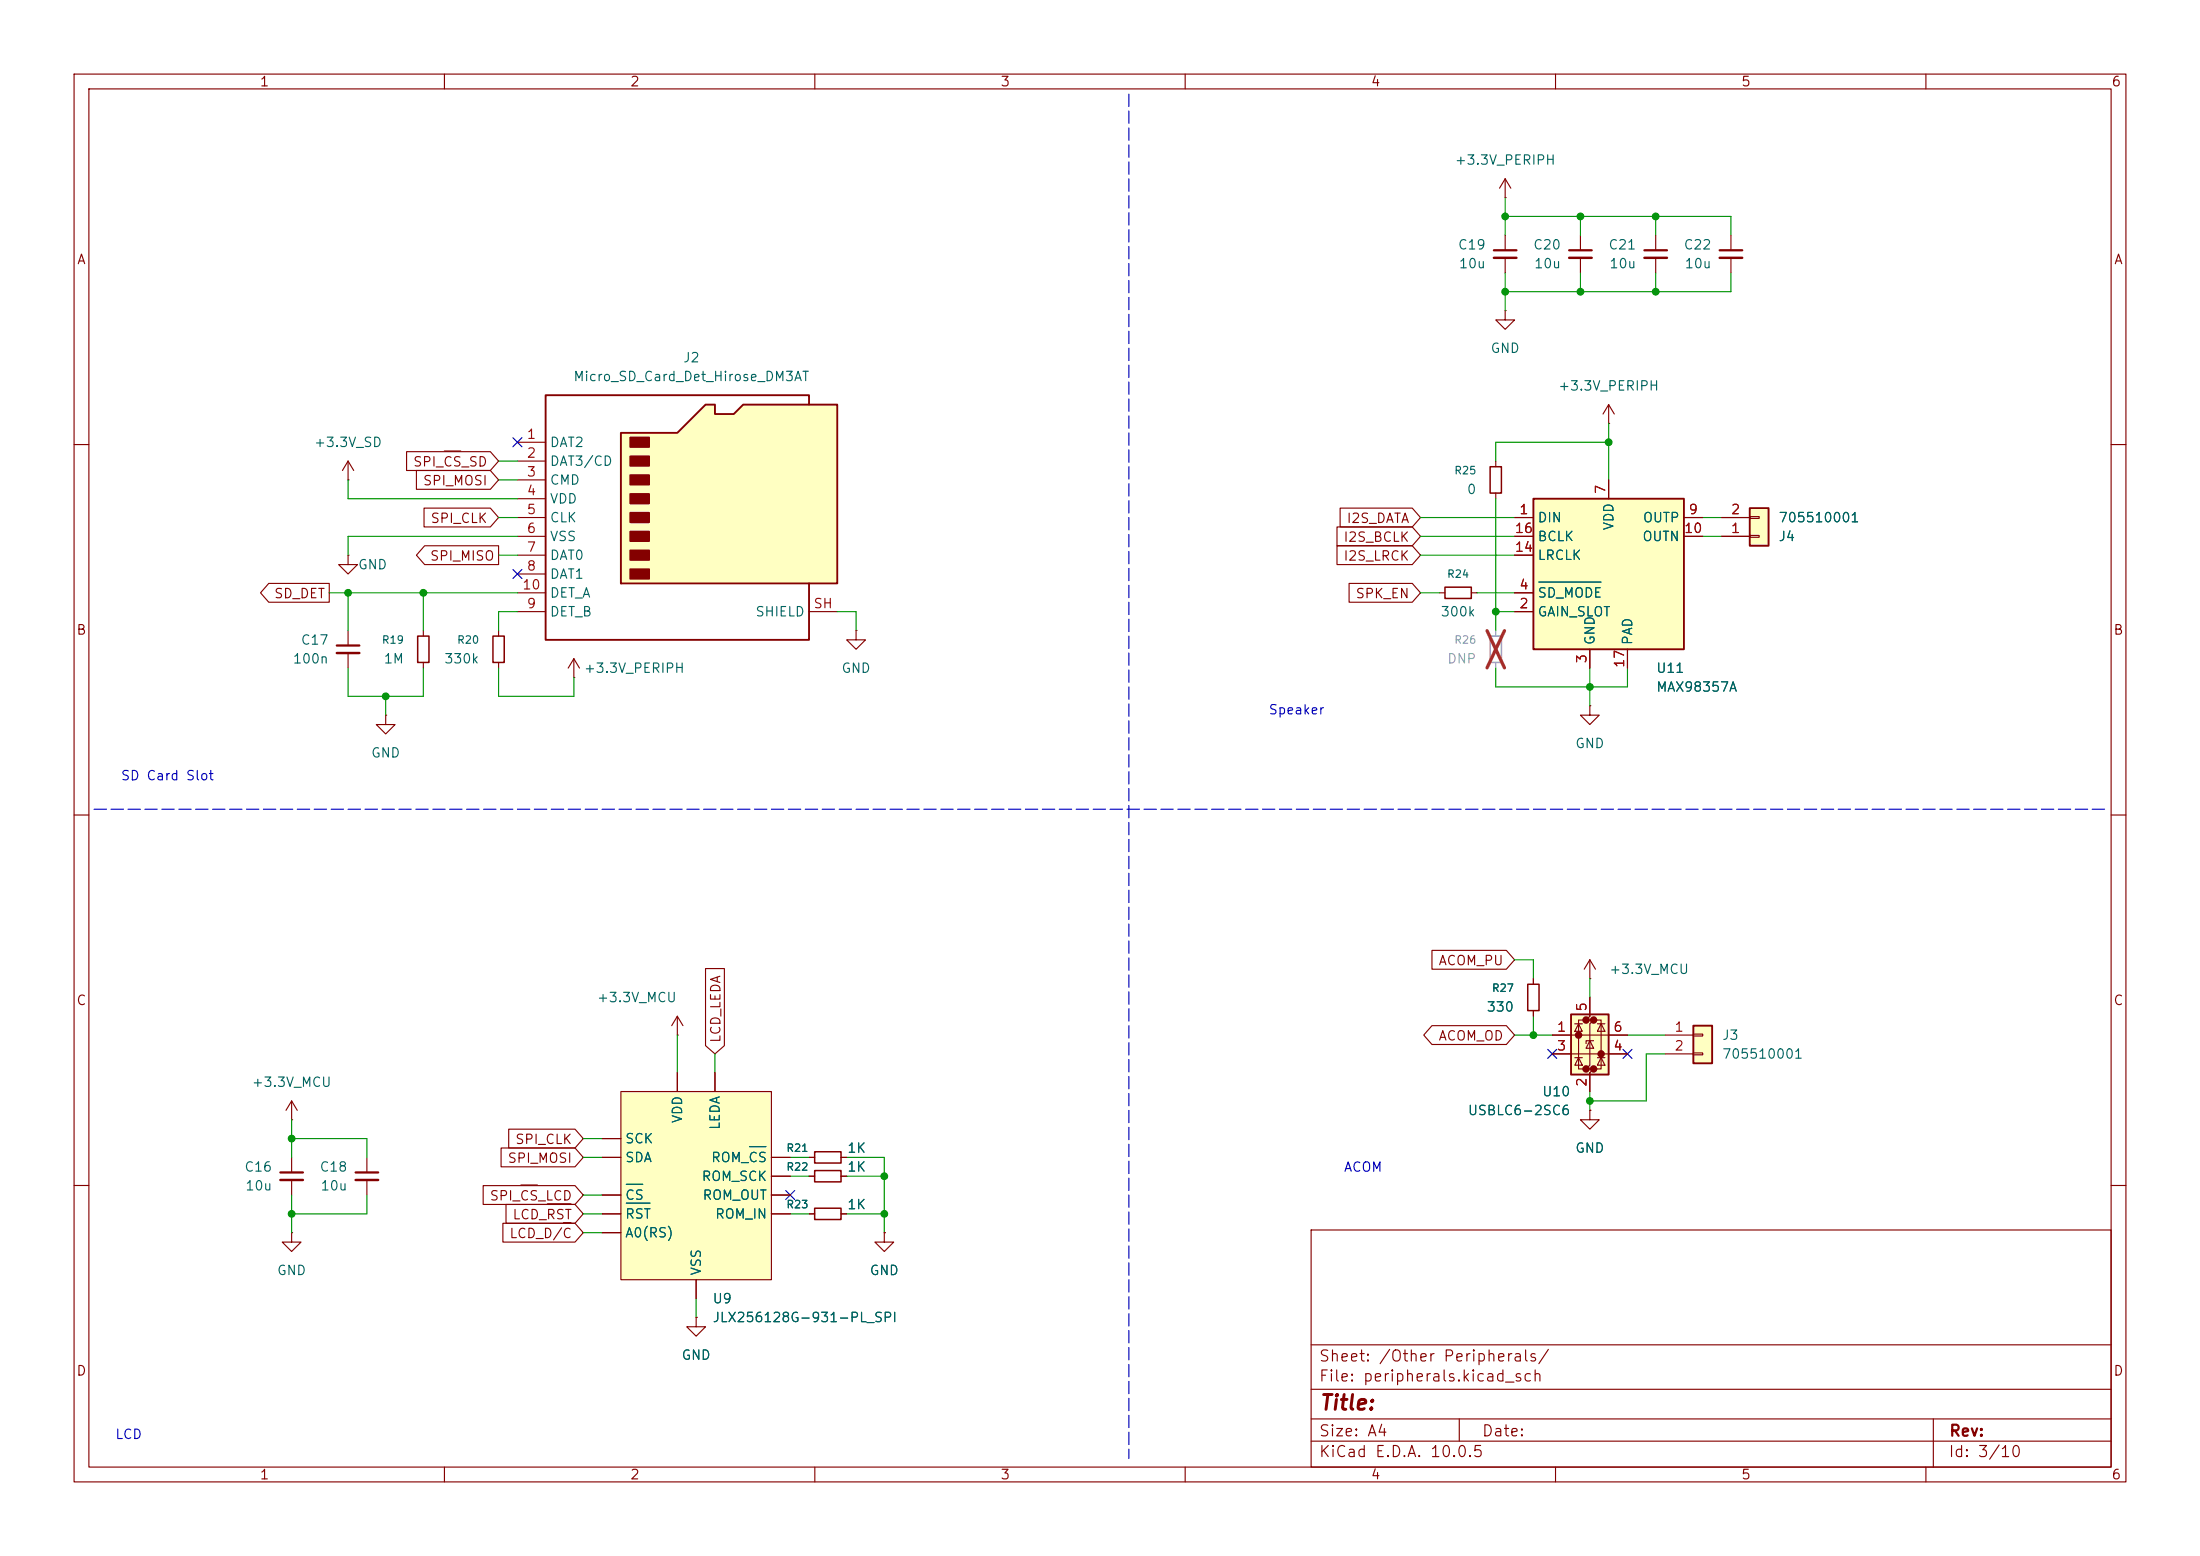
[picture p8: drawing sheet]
<svg xmlns="http://www.w3.org/2000/svg" width="297mm" height="210mm" viewBox="0 0 297 210" stroke-linecap="round" stroke-linejoin="round" font-family="sans-serif">
<g fill="none" stroke="#840000" stroke-width=".15">
<path d="M10 10h277v190h-277zM12 12h273v186h-273zM60 10v2M110 10v2M160 10v2M210 10v2M260 10v2M10 60h2M285 60h2M10 110h2M285 110h2M10 160h2"/>
<path d="M177 166h108v32h-108zM285 160h2M60 198v2M110 198v2M160 198v2M177 194.5h108M177 191.5h108M177 187.5h108M177 181.5h108M197 191.5v3M210 198v2M260 198v2"/>
<path d="M261 191.5v6.5"/>
</g>
<path d="M228.6 138.4h2.5v5.1h-2.5z" fill="#ffffc2"/>
<path d="M228.6 138.4h2.5v5.1h-2.5z" fill="none" stroke="#840000" stroke-width=".25"/>
<g fill="none" stroke="#840000" stroke-width=".15">
<path d="M203.2 26.7h.1M203.2 24.1l-.8 1.3M203.2 24.1l.8 1.3M203.2 24.1v2.6M203.2 31.8v2M203.2 34.8v2M203.2 41.9v1.3h1.3l-1.3 1.3-1.3-1.3h1.3M203.2 41.9h.1M47 74.9v1.3h1.3l-1.3 1.3-1.3-1.3h1.3M47 74.9h.1M47 64.8h.1M47 62.2l-.8 1.3"/>
<path d="M47 62.2l.8 1.3M47 62.2v2.6M201.9 62.2v.8M201.9 66.5v.8M67.3 85.1v.8M67.3 89.4v.8M77.5 91.4h.1M77.5 88.9l-.8 1.3M77.5 88.9l.7 1.3M77.5 88.9v2.5M115.6 85.1v1.3h1.2l-1.2 1.2-1.3-1.2h1.3M115.6 85.1h.1"/>
<path d="M194.3 80h.8M198.6 80h.8M214.6 95.3v1.2h1.3l-1.3 1.3-1.2-1.3h1.2M214.6 95.3h.1M91.4 139.7h.1M91.4 137.2l-.7 1.2M91.4 137.2l.8 1.2M91.4 137.2v2.5M214.6 132.1h.1M214.6 129.5l-.7 1.3M214.6 129.5l.8 1.3M214.6 129.5v2.6"/>
<path d="M224.8 139.7h3.8M228.6 139.6h1.3v.2h-1.3zM224.8 142.2h3.8M228.6 142.1h1.3v.3h-1.3zM94 177.8v1.3h1.2l-1.2 1.2-1.3-1.2h1.3M94 177.8h.1"/>
</g>
<path d="M195.1 79.2h3.5v1.6h-3.5zM201.2 63h1.5v3.5h-1.5zM66.5 85.9h1.6v3.5h-1.6z" fill="none" stroke="#840000" stroke-width=".2"/>
<path d="M201.2 85.9h1.5v3.5h-1.5z" fill="none" stroke="#a1a1a1" stroke-width=".2"/>
<path d="M201.9 85.1v.8M201.9 89.4v.8" fill="none" stroke="#a1a1a1" stroke-width=".15"/>
<path d="M200.8 85.1l2.3 5M203.1 85.1l-2.3 5" fill="none" stroke="#e12e31" stroke-width=".46"/>
<path d="M201.7 33.8h3" fill="none" stroke="#840000" stroke-width=".3"/>
<path d="M201.7 34.8h3" fill="none" stroke="#840000" stroke-width=".33"/>
<path d="M83.8 58.4h7.6l3.8-3.8h1.3v1.3h2.6l1.2-1.3h12.7v24.1h-29.2z" fill="#ffffc2"/>
<path d="M83.8 58.4h7.6l3.8-3.8h1.3v1.3h2.6l1.2-1.3h12.7v24.1h-29.2zM109.2 54.6v-1.3h-35.5v33.1h35.5v-7.7" fill="none" stroke="#840000" stroke-width=".25"/>
<g fill="#840000" stroke="#840000" stroke-width=".25">
<path d="M85.1 59.1h2.5v1.2h-2.5z"/>
<path d="M85.1 61.6h2.5v1.3h-2.5z"/>
<path d="M85.1 64.1h2.5v1.3h-2.5z"/>
<path d="M85.1 66.7h2.5v1.2h-2.5z"/>
<path d="M85.1 69.2h2.5v1.3h-2.5z"/>
<path d="M85.1 71.8h2.5v1.2h-2.5z"/>
<path d="M85.1 74.3h2.5v1.3h-2.5z"/>
<path d="M85.1 76.8h2.5v1.3h-2.5z"/>
</g>
<path d="M69.8 59.7h3.9M69.8 62.2h3.9M69.8 64.8h3.9M69.8 67.3h3.9M69.8 69.9h3.9M69.8 72.4h3.9M69.8 74.9h3.9M69.8 77.5h3.9M69.8 82.6h3.9M69.8 80h3.9M109.2 82.6h3.8" fill="none" stroke="#840000" stroke-width=".15"/>
<path d="M83.8 147.3h20.3v25.4h-20.3z" fill="#ffffc2"/>
<g fill="none" stroke="#840000" stroke-width=".15">
<path d="M217.2 57.2h.1M217.2 54.6l-.8 1.3M217.2 54.6l.7 1.3M217.2 54.6v2.6M81.3 153.7h2.5M81.3 156.2h2.5M83.8 147.3h20.3v25.4h-20.3zM91.4 144.8v2.5M96.5 144.8v2.5M104.1 158.8h2.6M104.1 156.2h2.6M109.2 158.8h.8"/>
<path d="M109.2 156.2h.8M113.5 158.8h.8M113.5 156.2h.8M81.3 163.8h2.5M81.3 161.3h2.5M81.3 166.4h2.5M94 172.7v2.6M104.1 163.8h2.6M104.1 161.3h2.6M109.2 163.8h.8M113.5 163.8h.8M119.4 166.4v1.2h1.2l-1.2 1.3-1.3-1.3h1.3"/>
<path d="M119.4 166.4h.1"/>
</g>
<path d="M84.6 159.8h2.2M101.2 154.8h2.2M84.6 162.4h3.1" fill="none" stroke="#006464" stroke-width=".15"/>
<path d="M110 155.4h3.5v1.6h-3.5zM110 158h3.5v1.5h-3.5zM110 163.1h3.5v1.5h-3.5z" fill="none" stroke="#840000" stroke-width=".2"/>
<path d="M236.2 68.6h2.6v5.1h-2.6z" fill="#ffffc2"/>
<path d="M236.2 68.6h2.6v5.1h-2.6z" fill="none" stroke="#840000" stroke-width=".25"/>
<path d="M232.4 72.4h3.8M232.4 69.9h3.8M236.2 72.3h1.3v.2h-1.3zM236.2 69.7h1.3v.3h-1.3z" fill="none" stroke="#840000" stroke-width=".15"/>
<path d="M207 67.3h20.3v20.3h-20.3z" fill="#ffffc2"/>
<path d="M207 67.3h20.3v20.3h-20.3z" fill="none" stroke="#840000" stroke-width=".25"/>
<g fill="none" stroke="#840000" stroke-width=".15">
<path d="M213.4 31.8v2M213.4 34.8v2M223.5 31.8v2M223.5 34.8v2M233.7 31.8v2M233.7 34.8v2M204.5 69.9h2.5M204.5 72.4h2.5M204.5 74.9h2.5M217.2 64.8v2.5M227.3 69.9h2.6M227.3 72.4h2.6"/>
<path d="M204.5 82.6h2.5M204.5 80h2.5M214.6 87.6v2.6M219.7 87.6v2.6"/>
</g>
<path d="M207.7 78.6h8.4" fill="none" stroke="#006464" stroke-width=".15"/>
<path d="M211.8 33.8h3.1M222 33.8h3M232.2 33.8h3" fill="none" stroke="#840000" stroke-width=".3"/>
<path d="M211.8 34.8h3.1M222 34.8h3M232.2 34.8h3" fill="none" stroke="#840000" stroke-width=".33"/>
<path d="M212.1 136.9h5.1v8.1h-5.1z" fill="#ffffc2"/>
<g fill="#840000" stroke="#840000" stroke-width=".51">
<circle cx="213.1" cy="139.7" r=".25"/>
<circle cx="214.1" cy="137.7" r=".25"/>
<circle cx="214.1" cy="144.3" r=".25"/>
<circle cx="215.1" cy="137.7" r=".25"/>
<circle cx="215.1" cy="144.3" r=".25"/>
<circle cx="216.2" cy="142.2" r=".25"/>
</g>
<g fill="none" stroke="#840000" stroke-width=".15">
<path d="M36.3 78.7h8.1v2.6h-8.1l-1.1-1.3zM54.9 61h11.3l1.1 1.2-1.1 1.3h-11.3zM56.2 63.5h10l1.1 1.3-1.1 1.2h-10zM57.2 68.6h9l1.1 1.3-1.1 1.2h-9zM57.3 73.7h10v2.5h-10l-1.1-1.3zM60 60.9h2.2M180.5 73.7h10.2l1.1 1.2-1.1 1.3h-10.2zM180.5 71.1h10.2l1.1 1.3-1.1 1.3h-10.2zM180.9 68.6h9.8l1.1 1.3-1.1 1.2h-9.8zM182.1 78.7h8.6l1.1 1.3-1.1 1.3h-8.6zM204.5 69.9h2.5M204.5 72.4h2.5"/>
<path d="M204.5 74.9h2.5M217.2 64.8v2.5M227.3 69.9h2.6M227.3 72.4h2.6M232.4 69.9h3.8M232.4 72.4h3.8M47 85.1v2M47 88.1v2.1M52.1 96.5v1.3h1.2l-1.2 1.3-1.3-1.3h1.3M52.1 96.5h.1M57.1 85.1v.8M57.1 89.4v.8"/>
<path d="M204.5 82.6h2.5M204.5 80h2.5M214.6 87.6v2.6M219.7 87.6v2.6M95.2 130.7h2.6v10.4l-1.3 1.1-1.3-1.1zM193.3 128.3h10.1l1.1 1.2-1.1 1.3h-10.1zM193.3 138.4h10.1l1.1 1.3-1.1 1.3h-10.1l-1.1-1.3zM207 132.1v.7M207 136.4v.8M209.5 139.7h10.2M212.6 138.2h1M213.1 138.2l.5 1h-1z"/>
<path d="M214.1 137.7h-1v6.6h1M214.6 134.6v2.6l-.5 .5h1l-.5 .5v5.6l-.5 .5h1l-.5 .5v2.5M215.1 137.7h1.1v6.6h-1.1M215.6 138.2h1.1M216.2 138.2l.5 1h-1.1zM39.4 151.1h.1M39.4 148.6l-.8 1.3M39.4 148.6l.7 1.3M39.4 148.6v2.5M39.4 156.2v2M39.4 159.3v2M49.5 156.2v2"/>
<path d="M49.5 159.3v2M67.6 154.9h10l1.1 1.3-1.1 1.3h-10zM68.7 152.4h8.9l1.1 1.3-1.1 1.2h-8.9zM70.3 159.9h2.2M81.3 153.7h2.5M81.3 156.2h2.5M91.4 144.8v2.5M96.5 144.8v2.5M104.1 158.8h2.6M104.1 156.2h2.6M109.2 158.8h.8M109.2 156.2h.8"/>
<path d="M113.5 158.8h.8M113.5 156.2h.8M209.5 142.2h10.2M212.6 142.7h1M213.1 142.7l.5 1.1h-1zM214.6 140.5l.5 1h-1zM214.6 149.9v1.2h1.3l-1.3 1.3-1.2-1.3h1.2M214.6 149.9h.1M215.1 140.5h-1v.3M215.6 142.7h1.1M216.2 142.7l.5 1.1h-1.1zM39.4 166.4v1.2h1.2l-1.2 1.3-1.3-1.3h1.3"/>
<path d="M39.4 166.4h.1M65.2 160h12.4l1.1 1.3-1.1 1.3h-12.4zM67.9 165.1h9.7l1.1 1.3-1.1 1.2h-9.7zM68.3 162.6h9.3l1.1 1.2-1.1 1.3h-9.3zM73.9 162.5h3.2M76.1 165h1M81.3 163.8h2.5M81.3 161.3h2.5M81.3 166.4h2.5M94 177.8h.1M94 172.7v2.6M104.1 163.8h2.6"/>
<path d="M104.1 161.3h2.6M109.2 163.8h.8M113.5 163.8h.8M119.4 166.4h.1"/>
</g>
<path d="M212.1 136.9h5.1v8.1h-5.1z" fill="none" stroke="#840000" stroke-width=".25"/>
<path d="M45.5 87.1h3M37.8 158.2h3.1M48 158.2h3.1" fill="none" stroke="#840000" stroke-width=".3"/>
<path d="M45.5 88.1h3M37.8 159.3h3.1M48 159.3h3.1" fill="none" stroke="#840000" stroke-width=".33"/>
<path d="M56.4 85.9h1.5v3.5h-1.5zM206.2 132.8h1.6v3.6h-1.6z" fill="none" stroke="#840000" stroke-width=".2"/>
<path d="M152.4 12.7v184.2M12.7 109.2h271.8" fill="none" stroke="#0000c2" stroke-width=".15" stroke-dasharray="1.7 .6"/>
<g fill="none" stroke="#009600" stroke-width=".15">
<path d="M203.2 26.7v5.1M203.2 36.8v5.1M203.2 29.2h30.5v2.6M213.4 29.2v2.6M213.4 36.8v2.6M223.5 29.2v2.6M223.5 36.8v2.6M233.7 36.8v2.6h-30.5M217.2 57.2v7.6M217.2 59.7h-15.3v2.5M47 64.8v2.5h22.8M67.3 62.2h2.5"/>
<path d="M67.3 64.8h2.5M67.3 69.9h2.5M67.3 74.9h2.5M69.8 72.4h-22.8v2.5M191.8 69.9h12.7M191.8 74.9h12.7M191.8 72.4h12.7M201.9 67.3v17.8M229.9 69.9h2.5M229.9 72.4h2.5M44.4 80h25.4M47 80v5.1"/>
<path d="M47 90.2v3.8h10.1v-3.8M52.1 94v2.5M57.1 80v5.1M67.3 90.2v3.8h10.2v-2.6M69.8 82.6h-2.5v2.5M113 82.6h2.6v2.5M191.8 80h2.5M199.4 80h5.1M201.9 90.2v2.5h17.8v-2.5M201.9 82.6h2.6M214.6 90.2v5.1M91.4 139.7v5.1"/>
<path d="M204.5 139.7h5M204.5 129.5h2.5v2.6M207 137.2v2.5M214.6 132.1v2.5M219.7 139.7h5.1M39.4 153.7h10.1v2.5M39.4 151.1v5.1M78.7 153.7h2.6M78.7 156.2h2.6M96.5 142.2v2.6M106.7 156.2h2.5M106.7 158.8h2.5"/>
<path d="M114.3 156.2h5.1v10.2M114.3 158.8h5.1M214.6 147.3v2.6M224.8 142.2h-2.6v6.4h-7.6M39.4 161.3v5.1M49.5 161.3v2.5h-10.1M78.7 161.3h2.6M78.7 163.8h2.6M78.7 166.4h2.6M94 175.3v2.5M106.7 163.8h2.5M114.3 163.8h5.1"/>
</g>
<path d="M69.2 59.1l1.3 1.2M70.5 59.1l-1.3 1.2M69.2 76.9l1.3 1.2M70.5 76.9l-1.3 1.2M208.9 141.6l1.3 1.2M210.2 141.6l-1.3 1.2M219.1 141.6l1.2 1.2M220.3 141.6l-1.2 1.2M106.1 160.7l1.2 1.2M107.3 160.7l-1.2 1.2" fill="none" stroke="#000084" stroke-width=".15"/>
<path d="M207.7 78.6h8.4M84.6 159.8h2.2M101.2 154.8h2.2M84.6 162.4h3.1" fill="none" stroke="#006464" stroke-width=".15"/>
<g fill="#009600" stroke="#009600" stroke-width=".14">
<circle cx="39.4" cy="163.8" r=".46"/>
<circle cx="52.1" cy="94" r=".46"/>
<circle cx="39.4" cy="153.7" r=".46"/>
<circle cx="57.1" cy="80" r=".46"/>
<circle cx="47" cy="80" r=".46"/>
<circle cx="201.9" cy="82.6" r=".46"/>
<circle cx="119.4" cy="158.8" r=".46"/>
<circle cx="119.4" cy="163.8" r=".46"/>
<circle cx="203.2" cy="39.4" r=".46"/>
<circle cx="213.4" cy="39.4" r=".46"/>
<circle cx="223.5" cy="29.2" r=".46"/>
<circle cx="223.5" cy="39.4" r=".46"/>
<circle cx="217.2" cy="59.7" r=".46"/>
<circle cx="203.2" cy="29.2" r=".46"/>
<circle cx="213.4" cy="29.2" r=".46"/>
<circle cx="214.6" cy="148.6" r=".46"/>
<circle cx="214.6" cy="92.7" r=".46"/>
<circle cx="207" cy="139.7" r=".46"/>
</g>
<text font-size="2" fill="#840000" x="178" y="190.8">Title:</text>
<g font-size="1.5" fill="#840000">
<text x="178" y="184.1">Sheet: /Other Peripherals/</text>
<text x="178" y="186.8">File: peripherals.kicad_sch</text>
<text x="178" y="197">KiCad E.D.A. 10.0.5</text>
<text x="178" y="194.2">Size: A4</text>
<text x="200" y="194.2">Date:</text>
<text x="263" y="197">Id: 3/10</text>
<text x="263" y="194.2">Rev:</text>
</g>
<g font-size="1.3" fill="#840000">
<text x="35" y="12">1</text>
<text x="85" y="12">2</text>
<text x="135" y="12">3</text>
<text x="185" y="12">4</text>
<text x="235" y="12">5</text>
<text x="285" y="12">6</text>
<text x="10.3" y="36">A</text>
<text x="285.3" y="36">A</text>
<text x="55.7" y="63.3">SPI_CS_SD</text>
<text x="57" y="65.8">SPI_MOSI</text>
<text x="58" y="70.9">SPI_CLK</text>
<text x="181.7" y="70.9">I2S_DATA</text>
<text x="58" y="76">SPI_MISO</text>
<text x="181.3" y="76">I2S_LRCK</text>
<text x="181.3" y="73.4">I2S_BCLK</text>
<text x="36.9" y="81.1">SD_DET</text>
<text x="182.9" y="81.1">SPK_EN</text>
<text x="10.2" y="86">B</text>
<text x="285.2" y="86">B</text>
<text x="194.1" y="130.6">ACOM_PU</text>
<text x="10.2" y="136">C</text>
<text x="285.2" y="136">C</text>
<text x="97.6" y="140.8" transform="rotate(-90 97.6 140.8)">LCD_LEDA</text>
<text x="194.1" y="140.8">ACOM_OD</text>
<text x="69.5" y="154.7">SPI_CLK</text>
<text x="68.4" y="157.3">SPI_MOSI</text>
<text x="66" y="162.3">SPI_CS_LCD</text>
<text x="68.7" y="167.4">LCD_D/C</text>
<text x="69.1" y="164.9">LCD_RST</text>
<text x="10.2" y="186">D</text>
<text x="285.2" y="186">D</text>
<text x="35" y="200">1</text>
<text x="85" y="200">2</text>
<text x="135" y="200">3</text>
<text x="185" y="200">4</text>
<text x="235" y="200">5</text>
<text x="285" y="200">6</text>
</g>
<g font-size="1.3" fill="#006464">
<text x="196.3" y="22.6">+3.3V_PERIPH</text>
<text x="196.7" y="34">C19</text>
<text x="206.9" y="34">C20</text>
<text x="217.1" y="34">C21</text>
<text x="227.2" y="34">C22</text>
<text x="196.9" y="36.5">10u</text>
<text x="207" y="36.5">10u</text>
<text x="217.2" y="36.5">10u</text>
<text x="227.3" y="36.5">10u</text>
<text x="201.1" y="48">GND</text>
<text x="77.3" y="51.8">Micro_SD_Card_Det_Hirose_DM3AT</text>
<text x="92.1" y="49.2">J2</text>
<text x="210.3" y="53">+3.3V_PERIPH</text>
<text x="42.3" y="60.7">+3.3V_SD</text>
<text x="74.1" y="60.7">DAT2</text>
<text x="74.1" y="63.2">DAT3/CD</text>
<text x="74.1" y="65.7">CMD</text>
<text x="74.1" y="68.3">VDD</text>
<text x="74.1" y="70.8">CLK</text>
<text x="197.9" y="67">0</text>
<text x="207.5" y="70.8">DIN</text>
<text x="218.1" y="71.7" transform="rotate(-90 218.1 71.7)">VDD</text>
<text x="221.7" y="70.8">OUTP</text>
<text x="240" y="70.8">705510001</text>
<text x="48.2" y="77.2">GND</text>
<text x="74.1" y="73.4">VSS</text>
<text x="74.1" y="75.9">DAT0</text>
<text x="207.5" y="75.9">LRCLK</text>
<text x="207.5" y="73.4">BCLK</text>
<text x="221.6" y="73.4">OUTN</text>
<text x="240" y="73.4">J4</text>
<text x="74.1" y="78.4">DAT1</text>
<text x="74.1" y="83.5">DET_B</text>
<text x="74.1" y="81">DET_A</text>
<text x="101.9" y="83.5">SHIELD</text>
<text x="194.4" y="83.5">300k</text>
<text x="207.5" y="83.5">GAIN_SLOT</text>
<text x="207.5" y="81">SD_MODE</text>
<text x="39.4" y="89.9">100n</text>
<text x="40.5" y="87.3">C17</text>
<text x="51.7" y="89.9">1M</text>
<text x="59.9" y="89.9">330k</text>
<text x="215.6" y="87.1" transform="rotate(-90 215.6 87.1)">GND</text>
<text x="220.7" y="87.1" transform="rotate(-90 220.7 87.1)">PAD</text>
<text x="78.7" y="91.1">+3.3V_PERIPH</text>
<text x="113.5" y="91.1">GND</text>
<text x="223.5" y="91.1">U11</text>
<text x="223.5" y="93.7">MAX98357A</text>
<text x="212.6" y="101.3">GND</text>
<text x="50" y="102.6">GND</text>
<text x="217.2" y="131.8">+3.3V_MCU</text>
<text x="80.5" y="135.6">+3.3V_MCU</text>
<text x="200.6" y="136.9">330</text>
<text x="232.4" y="140.7">J3</text>
<text x="232.4" y="143.2">705510001</text>
<text x="33.9" y="147">+3.3V_MCU</text>
<text x="208.1" y="148.3">U10</text>
<text x="84.3" y="154.6">SCK</text>
<text x="92.4" y="151.7" transform="rotate(-90 92.4 151.7)">VDD</text>
<text x="97.5" y="152.6" transform="rotate(-90 97.5 152.6)">LEDA</text>
<text x="114.3" y="155.9">1K</text>
<text x="198.1" y="150.8">USBLC6-2SC6</text>
<text x="212.6" y="155.9">GND</text>
<text x="32.9" y="158.4">C16</text>
<text x="33" y="161">10u</text>
<text x="43.1" y="158.4">C18</text>
<text x="43.2" y="161">10u</text>
<text x="84.3" y="157.2">SDA</text>
<text x="94.6" y="159.7">ROM_SCK</text>
<text x="95.9" y="157.2">ROM_CS</text>
<text x="114.3" y="158.4">1K</text>
<text x="84.3" y="167.3">A0(RS)</text>
<text x="84.3" y="164.8">RST</text>
<text x="84.3" y="162.3">CS</text>
<text x="94.8" y="162.3">ROM_OUT</text>
<text x="96.5" y="164.8">ROM_IN</text>
<text x="114.3" y="163.5">1K</text>
<text x="37.3" y="172.4">GND</text>
<text x="94.9" y="172.2" transform="rotate(-90 94.9 172.2)">VSS</text>
<text x="117.3" y="172.4">GND</text>
<text x="96.1" y="176.2">U9</text>
<text x="96.1" y="178.8">JLX256128G-931-PL_SPI</text>
<text x="91.9" y="183.8">GND</text>
</g>
<g font-size="1.3" fill="#a90000">
<text x="71" y="59.6">1</text>
<text x="71" y="62.1">2</text>
<text x="71" y="64.6">3</text>
<text x="71" y="67.2">4</text>
<text x="71" y="69.7">5</text>
<text x="205" y="69.7">1</text>
<text x="217" y="66.8" transform="rotate(-90 217 66.8)">7</text>
<text x="227.9" y="69.7">9</text>
<text x="233.6" y="69.7">2</text>
<text x="71" y="72.3">6</text>
<text x="71" y="74.8">7</text>
<text x="71" y="77.3">8</text>
<text x="204.4" y="74.8">14</text>
<text x="204.4" y="72.3">16</text>
<text x="227.3" y="72.3">10</text>
<text x="233.6" y="72.3">1</text>
<text x="70.4" y="79.9">10</text>
<text x="71" y="82.4">9</text>
<text x="109.7" y="82.4">SH</text>
<text x="205" y="82.4">2</text>
<text x="205" y="79.9">4</text>
<text x="214.5" y="89.6" transform="rotate(-90 214.5 89.6)">3</text>
<text x="219.6" y="90.2" transform="rotate(-90 219.6 90.2)">17</text>
<text x="214.5" y="136.6" transform="rotate(-90 214.5 136.6)">5</text>
<text x="210.1" y="139.6">1</text>
<text x="210.1" y="142.1">3</text>
<text x="217.7" y="142.1">4</text>
<text x="217.7" y="139.6">6</text>
<text x="226" y="139.6">1</text>
<text x="226" y="142.1">2</text>
<text x="214.5" y="146.8" transform="rotate(-90 214.5 146.8)">2</text>
</g>
<text font-size="1.3" fill="#989898" x="195.3" y="89.9">DNP</text>
<g font-size="1.3" fill="#0000c2">
<text x="171.2" y="96.7">Speaker</text>
<text x="16.2" y="105.6">SD Card Slot</text>
<text x="181.3" y="158.5">ACOM</text>
<text x="15.5" y="194.5">LCD</text>
</g>
<g font-size="1" fill="#006464">
<text x="196.2" y="64.3">R25</text>
<text x="195.3" y="78.2">R24</text>
<text x="51.5" y="87.1">R19</text>
<text x="61.6" y="87.1">R20</text>
<text x="201.3" y="134.1">R27</text>
<text x="106.1" y="155.7">R21</text>
<text x="106.1" y="158.2">R22</text>
<text x="106.1" y="163.3">R23</text>
</g>
<text font-size="1" fill="#989898" x="196.2" y="87.1">R26</text>
</svg>
